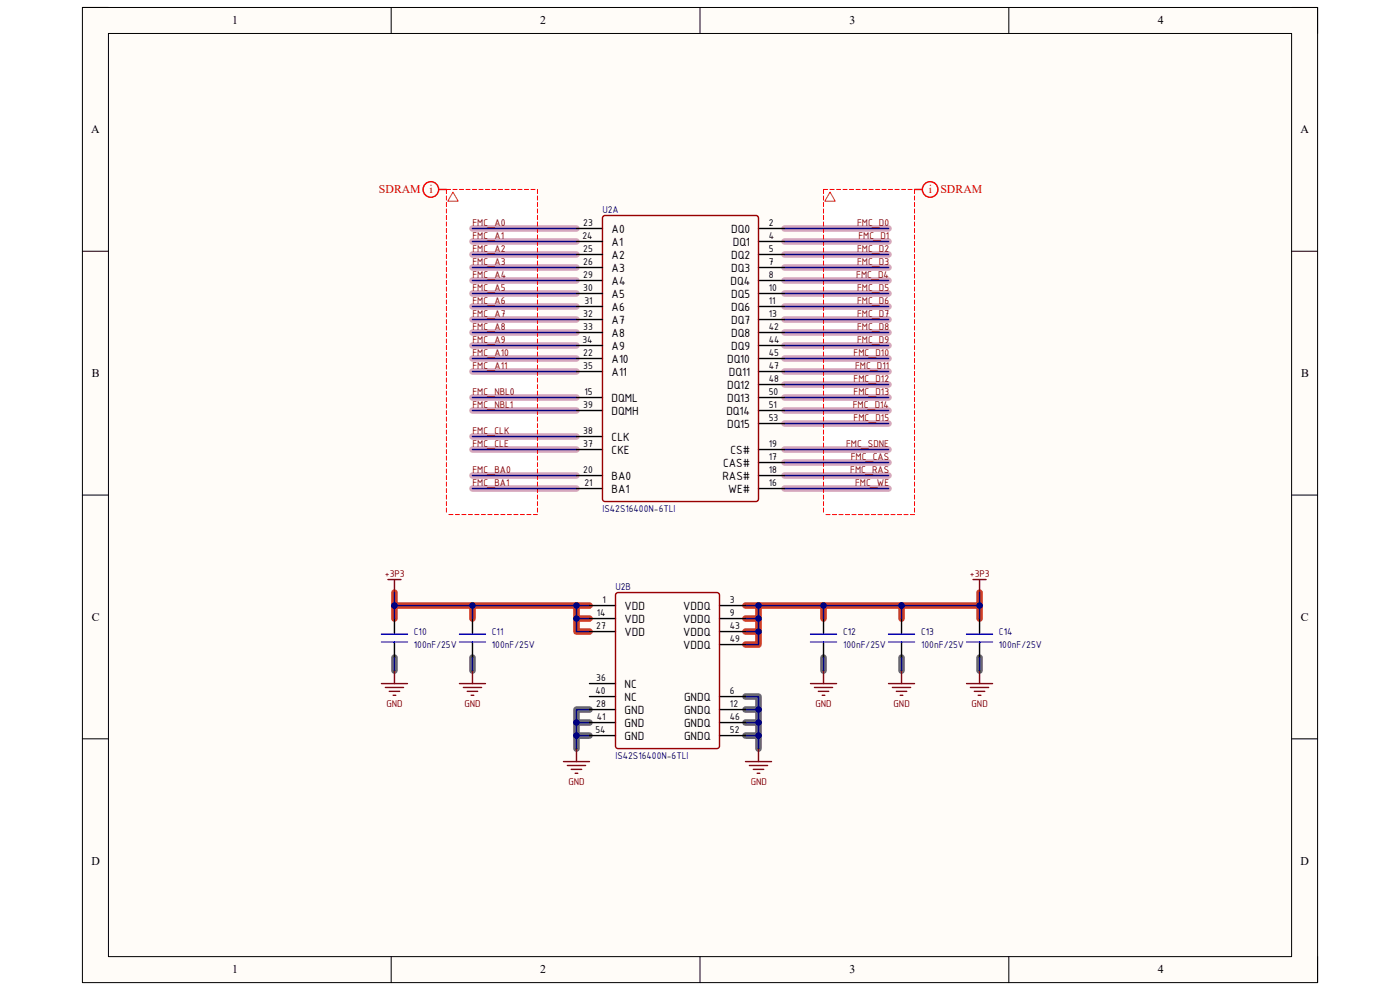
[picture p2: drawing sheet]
<svg xmlns="http://www.w3.org/2000/svg" width="297mm" height="210mm" viewBox="0 0 297 210" stroke-linecap="round" stroke-linejoin="round" font-family="sans-serif">
<path d="M17.5 1.6h262v206.8h-262z" fill-rule="evenodd" fill="#fffcf8"/>
<path d="M17.5 1.6h262v206.8h-262z" fill="none" stroke="#000" stroke-width=".21"/>
<path d="M23 7.1h251v195.8h-251z" fill-rule="evenodd" fill="#fffcf8"/>
<g fill="none" stroke="#000" stroke-width=".21">
<path d="M17.5 1.6h5.5M23 7.1h251v195.8h-251zM83 1.6v5.5M148.5 1.6v5.5M214 1.6v5.5M274 1.6h5.5v5.5M17.5 53.3h5.5M274 53.3h5.5M17.5 105h5.5M274 105h5.5M17.5 156.7h5.5M274 156.7h5.5"/>
<path d="M83 202.9v5.5M148.5 202.9v5.5M214 202.9v5.5M279.5 202.9v5.5"/>
</g>
<g fill="#fff">
<path d="M94.7 40.2h19.3v69h-19.3z" fill-rule="evenodd"/>
<path d="M174.7 40.2h19.3v69h-19.3z" fill-rule="evenodd"/>
</g>
<g fill="none" stroke="#d5a6bd" stroke-width="1.4">
<path d="M100.2 48.5h22.1M100.2 51.2h22.1M100.2 54h22.1M100.2 56.7h22.1M100.2 59.5h22.1M166.4 48.5h22.1M166.4 51.2h22.1M166.4 54h22.1M166.4 56.7h22.1M166.4 59.5h22.1M100.2 62.3h22.1M100.2 65h22.1"/>
<path d="M100.2 67.8h22.1M100.2 70.5h22.1M100.2 73.3h22.1M100.2 76.1h22.1M100.2 78.8h22.1M166.4 62.3h22.1M166.4 65h22.1M166.4 67.8h22.1M166.4 70.5h22.1M166.4 73.3h22.1M166.4 76.1h22.1M166.4 78.8h22.1"/>
<path d="M100.2 84.3h22.1M100.2 87.1h22.1M100.2 92.6h22.1M100.2 95.4h22.1M166.4 84.3h22.1M166.4 87.1h22.1M166.4 95.4h22.1M166.4 81.6h22.1M166.4 89.9h22.1M166.4 98.1h22.1M100.2 100.9h22.1M100.2 103.6h22.1"/>
<path d="M166.4 100.9h22.1M166.4 103.6h22.1"/>
</g>
<g fill="none" stroke="#cc4125" stroke-width="1.4">
<path d="M83.7 128.5h41.4M83.7 125.7v5.5M100.2 128.5v2.7M122.3 128.5v2.7h2.8M122.3 131.2v2.8h2.8M158.2 128.5h33.1M158.2 131.2h2.7M160.9 128.5v5.5h-2.7M160.9 134v2.7h-2.7M174.7 128.5v2.7M191.3 128.5v2.7M207.8 125.7v2.8h-16.5"/>
<path d="M207.8 128.5v2.7"/>
</g>
<path d="M83.7 139.5v2.8M100.2 139.5v2.8M174.7 139.5v2.8M191.3 139.5v2.8M207.8 139.5v2.8M122.3 153.3h2.8M122.3 156h2.8M125.1 150.5h-2.8v8.3M158.2 147.8h2.7v11M158.2 153.3h2.7M158.2 156h2.7M158.2 150.5h2.7" fill="none" stroke="#666" stroke-width="1.4"/>
<path d="M83.7 131.2v3.3M83.7 136.2v3.3M100.2 131.2v3.3M100.2 136.2v3.3M174.7 131.2v3.3M174.7 136.2v3.3M191.3 131.2v3.3M191.3 136.2v3.3M207.8 131.2v3.3M207.8 136.2v3.3" fill="none" stroke="#000" stroke-width=".3"/>
<path d="M80.9 134.5h5.5M80.9 136.2h5.5M97.5 134.5h5.5M97.5 136.2h5.5M171.9 134.5h5.6M171.9 136.2h5.6M188.5 134.5h5.5M188.5 136.2h5.5M205.1 134.5h5.5M205.1 136.2h5.5" fill="none" stroke="#00f" stroke-width=".3"/>
<g fill="none" stroke="#800000" stroke-width=".3">
<path d="M82.3 122.9h2.8M83.7 122.9v2.8M206.4 122.9h2.8M207.8 122.9v2.8M80.9 145h5.5M81.8 145.8h3.8M82.6 146.7h2.2M83.4 147.5h.6M83.7 142.3v2.7M97.5 145h5.5M98.3 145.8h3.9M99.1 146.7h2.2"/>
<path d="M100 147.5h.5M100.2 142.3v2.7M122.3 158.8v2.8M160.9 158.8v2.8M171.9 145h5.6M172.8 145.8h3.8M173.6 146.7h2.2M174.4 147.5h.6M174.7 142.3v2.7M188.5 145h5.5M189.3 145.8h3.9M190.2 146.7h2.2"/>
<path d="M191 147.5h.5M191.3 142.3v2.7M205.1 145h5.5M205.9 145.8h3.8M206.7 146.7h2.2M207.5 147.5h.6M207.8 142.3v2.7M119.5 161.6h5.6M120.4 162.4h3.8M121.2 163.2h2.2M122 164h.6M158.2 161.6h5.5"/>
<path d="M159 162.4h3.8M159.8 163.2h2.2M160.6 164h.6"/>
</g>
<g fill="none" stroke="#f00" stroke-width=".21">
<path d="M94.7 41.6v.8M94.7 43v.8M94.7 44.3v.9M94.7 45.7v.9M94.7 47.1v.9M94.7 48.5v.8M94.7 49.9v.8M94.7 51.2v.9M94.7 52.6v.9M94.7 54v.8M94.7 55.4v.8M94.7 56.7v.9"/>
<path d="M94.7 58.1v.9M94.7 59.5v.9M95.6 40.2h-.9v.9M96.1 40.2h.9M97.5 40.2h.8M98.9 40.2h.8M100.2 40.2h.9M101.6 40.2h.9M103 40.2h.9M104.4 40.2h.8M105.7 40.2h.9M107.1 40.2h.9"/>
<path d="M108.5 40.2h.9M109.9 40.2h.8M111.3 40.2h.8M112.6 40.2h.9M114 40.2v.9M114 41.6v.8M114 43v.8M114 44.3v.9M114 45.7v.9M114 47.1v.9M114 48.5v.8M114 49.9v.8"/>
<path d="M114 51.2v.9M114 52.6v.9M114 54v.8M114 55.4v.8M114 56.7v.9M114 58.1v.9M114 59.5v.9M174.7 41.6v.8M174.7 43v.8M174.7 44.3v.9M174.7 45.7v.9M174.7 47.1v.9"/>
<path d="M174.7 48.5v.8M174.7 49.9v.8M174.7 51.2v.9M174.7 52.6v.9M174.7 54v.9M174.7 55.4v.8M174.7 56.7v.9M174.7 58.1v.9M174.7 59.5v.9M175.6 40.2h-.9v.9M176.1 40.2h.9M177.5 40.2h.8"/>
<path d="M178.8 40.2h.9M180.2 40.2h.9M181.6 40.2h.9M183 40.2h.8M184.4 40.2h.8M185.7 40.2h.9M187.1 40.2h.9M188.5 40.2h.9M189.9 40.2h.8M191.3 40.2h.8M192.6 40.2h.9M194 40.2v.9"/>
<path d="M194 41.6v.8M194 43v.8M194 44.3v.9M194 45.7v.9M194 47.1v.9M194 48.5v.8M194 49.9v.8M194 51.2v.9M194 52.6v.9M194 54v.9M194 55.4v.8M194 56.7v.9"/>
<path d="M194 58.1v.9M194 59.5v.9M94.7 60.9v.8M94.7 62.3v.8M94.7 63.6v.9M94.7 65v.9M94.7 66.4v.9M94.7 67.8v.8M94.7 69.2v.8M94.7 70.5v.9M94.7 71.9v.9M94.7 73.3v.9"/>
<path d="M94.7 74.7v.8M94.7 76.1v.8M94.7 77.4v.9M94.7 78.8v.9M114 60.9v.8M114 62.3v.8M114 63.6v.9M114 65v.9M114 66.4v.9M114 67.8v.8M114 69.2v.8M114 70.5v.9"/>
<path d="M114 71.9v.9M114 73.3v.9M114 74.7v.8M114 76.1v.8M114 77.4v.9M114 78.8v.9M174.7 60.9v.8M174.7 62.3v.8M174.7 63.6v.9M174.7 65v.9M174.7 66.4v.9M174.7 67.8v.8"/>
<path d="M174.7 69.2v.8M174.7 70.5v.9M174.7 71.9v.9M174.7 73.3v.9M174.7 74.7v.8M174.7 76.1v.8M174.7 77.4v.9M174.7 78.8v.9M194 60.9v.8M194 62.3v.8M194 63.6v.9M194 65v.9"/>
<path d="M194 66.4v.9M194 67.8v.8M194 69.2v.8M194 70.5v.9M194 71.9v.9M194 73.3v.9M194 74.7v.8M194 76.1v.8M194 77.4v.9M194 78.8v.9M94.7 80.2v.9M94.7 81.6v.8"/>
<path d="M94.7 83v.8M94.7 84.3v.9M94.7 85.7v.9M94.7 87.1v.8M94.7 88.5v.8M94.7 89.8v.9M94.7 91.2v.9M94.7 92.6v.9M94.7 94v.8M94.7 95.4v.8M94.7 96.7v.9M94.7 98.1v.9"/>
<path d="M94.7 99.5v.9M114 80.2v.9M114 81.6v.8M114 83v.8M114 84.3v.9M114 85.7v.9M114 87.1v.8M114 88.5v.8M114 89.8v.9M114 91.2v.9M114 92.6v.9M114 94v.8"/>
<path d="M114 95.4v.8M114 96.7v.9M114 98.1v.9M114 99.5v.9M174.7 80.2v.9M174.7 81.6v.8M174.7 83v.8M174.7 84.3v.9M174.7 85.7v.9M174.7 87.1v.8M174.7 88.5v.8M174.7 89.9v.8"/>
<path d="M174.7 91.2v.9M174.7 92.6v.9M174.7 94v.8M174.7 95.4v.8M174.7 96.7v.9M174.7 98.1v.9M174.7 99.5v.9M194 80.2v.9M194 81.6v.8M194 83v.8M194 84.3v.9M194 85.7v.9"/>
<path d="M194 87.1v.8M194 88.5v.8M194 89.9v.8M194 91.2v.9M194 92.6v.9M194 94v.8M194 95.4v.8M194 96.7v.9M194 98.1v.9M194 99.5v.9M94.7 100.9v.8M94.7 102.3v.8"/>
<path d="M94.7 103.6v.9M94.7 105v.9M94.7 106.4v.9M94.7 107.8v.8M95.2 109.2h.9M96.6 109.2h.9M98 109.2h.9M99.4 109.2h.8M100.8 109.2h.8M102.1 109.2h.9M103.5 109.2h.9M104.9 109.2h.8"/>
<path d="M106.3 109.2h.8M107.6 109.2h.9M109 109.2h.9M110.4 109.2h.9M111.8 109.2h.8M113.2 109.2h.8M114 100.9v.8M114 102.3v.8M114 103.6v.9M114 105v.9M114 106.4v.9M114 107.8v.8"/>
<path d="M174.7 100.9v.8M174.7 102.3v.8M174.7 103.6v.9M174.7 105v.9M174.7 106.4v.9M174.7 107.8v.8M175.2 109.2h.9M176.6 109.2h.9M178 109.2h.8M179.4 109.2h.8M180.7 109.2h.9M182.1 109.2h.9"/>
<path d="M183.5 109.2h.9M184.9 109.2h.8M186.3 109.2h.8M187.6 109.2h.9M189 109.2h.9M190.4 109.2h.9M191.8 109.2h.8M193.2 109.2h.8M194 100.9v.8M194 102.3v.8M194 103.6v.9M194 105v.9"/>
<path d="M194 106.4v.9M194 107.8v.8"/>
</g>
<path d="M96.1 40.8l1.1 1.9h-2.2zM176.1 40.7l1.1 2h-2.2z" fill="none" stroke="#f33" stroke-width=".21"/>
<g fill="none" stroke="#f00" stroke-width=".3">
<path d="M93.1 40.2h1.6M194 40.2h1.7"/>
<circle cx="91.4" cy="40.2" r="1.66"/>
<circle cx="197.3" cy="40.2" r="1.66"/>
</g>
<g fill="none" stroke="#000080" stroke-width=".3">
<path d="M100.2 48.5h22.1M100.2 51.2h22.1M100.2 54h22.1M100.2 56.7h22.1M100.2 59.5h22.1M166.4 48.5h22.1M166.4 51.2h22.1M166.4 54h22.1M166.4 56.7h22.1M166.4 59.5h22.1M100.2 62.3h22.1M100.2 65h22.1"/>
<path d="M100.2 67.8h22.1M100.2 70.5h22.1M100.2 73.3h22.1M100.2 76.1h22.1M100.2 78.8h22.1M166.4 62.3h22.1M166.4 65h22.1M166.4 67.8h22.1M166.4 70.5h22.1M166.4 73.3h22.1M166.4 76.1h22.1M166.4 78.8h22.1"/>
<path d="M100.2 84.3h22.1M100.2 87.1h22.1M100.2 92.6h22.1M100.2 95.4h22.1M166.4 84.3h22.1M166.4 87.1h22.1M166.4 95.4h22.1M166.4 81.6h22.1M166.4 89.9h22.1M166.4 98.1h22.1M100.2 100.9h22.1M100.2 103.6h22.1"/>
<path d="M166.4 100.9h22.1M166.4 103.6h22.1M83.7 128.5v2.7"/>
</g>
<circle cx="83.7" cy="128.5" r=".55" fill="#000080"/>
<circle cx="83.7" cy="128.5" r=".55" fill="none" stroke="#000080" stroke-width=".21"/>
<path d="M83.7 128.5h41.4" fill="none" stroke="#000080" stroke-width=".3"/>
<circle cx="83.7" cy="128.5" r=".55" fill="#000080"/>
<circle cx="83.7" cy="128.5" r=".55" fill="none" stroke="#000080" stroke-width=".21"/>
<circle cx="100.2" cy="128.5" r=".55" fill="#000080"/>
<circle cx="100.2" cy="128.5" r=".55" fill="none" stroke="#000080" stroke-width=".21"/>
<circle cx="122.3" cy="128.5" r=".55" fill="#000080"/>
<circle cx="122.3" cy="128.5" r=".55" fill="none" stroke="#000080" stroke-width=".21"/>
<path d="M122.3 128.5v2.7h2.8" fill="none" stroke="#000080" stroke-width=".3"/>
<circle cx="122.3" cy="131.2" r=".55" fill="#000080"/>
<circle cx="122.3" cy="131.2" r=".55" fill="none" stroke="#000080" stroke-width=".21"/>
<circle cx="122.3" cy="128.5" r=".55" fill="#000080"/>
<circle cx="122.3" cy="128.5" r=".55" fill="none" stroke="#000080" stroke-width=".21"/>
<path d="M122.3 131.2v2.8h2.8" fill="none" stroke="#000080" stroke-width=".3"/>
<circle cx="122.3" cy="131.2" r=".55" fill="#000080"/>
<circle cx="122.3" cy="131.2" r=".55" fill="none" stroke="#000080" stroke-width=".21"/>
<path d="M83.7 125.7v2.8M83.7 139.5v2.8" fill="none" stroke="#000080" stroke-width=".3"/>
<circle cx="83.7" cy="128.5" r=".55" fill="#000080"/>
<circle cx="83.7" cy="128.5" r=".55" fill="none" stroke="#000080" stroke-width=".21"/>
<path d="M100.2 128.5v2.7M100.2 139.5v2.8" fill="none" stroke="#000080" stroke-width=".3"/>
<circle cx="100.2" cy="128.5" r=".55" fill="#000080"/>
<circle cx="100.2" cy="128.5" r=".55" fill="none" stroke="#000080" stroke-width=".21"/>
<path d="M125.1 150.5h-2.8v8.3" fill="none" stroke="#000080" stroke-width=".3"/>
<circle cx="122.3" cy="156" r=".55" fill="#000080"/>
<circle cx="122.3" cy="156" r=".55" fill="none" stroke="#000080" stroke-width=".21"/>
<circle cx="122.3" cy="153.3" r=".55" fill="#000080"/>
<circle cx="122.3" cy="153.3" r=".55" fill="none" stroke="#000080" stroke-width=".21"/>
<path d="M122.3 153.3h2.8" fill="none" stroke="#000080" stroke-width=".3"/>
<circle cx="122.3" cy="153.3" r=".55" fill="#000080"/>
<circle cx="122.3" cy="153.3" r=".55" fill="none" stroke="#000080" stroke-width=".21"/>
<path d="M122.3 156h2.8" fill="none" stroke="#000080" stroke-width=".3"/>
<circle cx="122.3" cy="156" r=".55" fill="#000080"/>
<circle cx="122.3" cy="156" r=".55" fill="none" stroke="#000080" stroke-width=".21"/>
<path d="M191.3 128.5v2.7" fill="none" stroke="#000080" stroke-width=".3"/>
<circle cx="191.3" cy="128.5" r=".55" fill="#000080"/>
<circle cx="191.3" cy="128.5" r=".55" fill="none" stroke="#000080" stroke-width=".21"/>
<path d="M191.3 139.5v2.8M207.8 125.7v2.8h-16.5" fill="none" stroke="#000080" stroke-width=".3"/>
<circle cx="207.8" cy="128.5" r=".55" fill="#000080"/>
<circle cx="207.8" cy="128.5" r=".55" fill="none" stroke="#000080" stroke-width=".21"/>
<circle cx="191.3" cy="128.5" r=".55" fill="#000080"/>
<circle cx="191.3" cy="128.5" r=".55" fill="none" stroke="#000080" stroke-width=".21"/>
<path d="M158.2 128.5h33.1M207.8 139.5v2.8" fill="none" stroke="#000080" stroke-width=".3"/>
<circle cx="191.3" cy="128.5" r=".55" fill="#000080"/>
<circle cx="191.3" cy="128.5" r=".55" fill="none" stroke="#000080" stroke-width=".21"/>
<circle cx="174.7" cy="128.5" r=".55" fill="#000080"/>
<circle cx="174.7" cy="128.5" r=".55" fill="none" stroke="#000080" stroke-width=".21"/>
<circle cx="160.9" cy="128.5" r=".55" fill="#000080"/>
<circle cx="160.9" cy="128.5" r=".55" fill="none" stroke="#000080" stroke-width=".21"/>
<path d="M207.8 128.5v2.7" fill="none" stroke="#000080" stroke-width=".3"/>
<circle cx="207.8" cy="128.5" r=".55" fill="#000080"/>
<circle cx="207.8" cy="128.5" r=".55" fill="none" stroke="#000080" stroke-width=".21"/>
<path d="M160.9 128.5v5.5h-2.7" fill="none" stroke="#000080" stroke-width=".3"/>
<circle cx="160.9" cy="134" r=".55" fill="#000080"/>
<circle cx="160.9" cy="134" r=".55" fill="none" stroke="#000080" stroke-width=".21"/>
<circle cx="160.9" cy="131.2" r=".55" fill="#000080"/>
<circle cx="160.9" cy="131.2" r=".55" fill="none" stroke="#000080" stroke-width=".21"/>
<circle cx="160.9" cy="128.5" r=".55" fill="#000080"/>
<circle cx="160.9" cy="128.5" r=".55" fill="none" stroke="#000080" stroke-width=".21"/>
<path d="M158.2 131.2h2.7" fill="none" stroke="#000080" stroke-width=".3"/>
<circle cx="160.9" cy="131.2" r=".55" fill="#000080"/>
<circle cx="160.9" cy="131.2" r=".55" fill="none" stroke="#000080" stroke-width=".21"/>
<path d="M160.9 134v2.7h-2.7" fill="none" stroke="#000080" stroke-width=".3"/>
<circle cx="160.9" cy="134" r=".55" fill="#000080"/>
<circle cx="160.9" cy="134" r=".55" fill="none" stroke="#000080" stroke-width=".21"/>
<path d="M174.7 128.5v2.7" fill="none" stroke="#000080" stroke-width=".3"/>
<circle cx="174.7" cy="128.5" r=".55" fill="#000080"/>
<circle cx="174.7" cy="128.5" r=".55" fill="none" stroke="#000080" stroke-width=".21"/>
<path d="M174.7 139.5v2.8M158.2 147.8h2.7v11" fill="none" stroke="#000080" stroke-width=".3"/>
<circle cx="160.9" cy="156" r=".55" fill="#000080"/>
<circle cx="160.9" cy="156" r=".55" fill="none" stroke="#000080" stroke-width=".21"/>
<circle cx="160.9" cy="153.3" r=".55" fill="#000080"/>
<circle cx="160.9" cy="153.3" r=".55" fill="none" stroke="#000080" stroke-width=".21"/>
<circle cx="160.9" cy="150.5" r=".55" fill="#000080"/>
<circle cx="160.9" cy="150.5" r=".55" fill="none" stroke="#000080" stroke-width=".21"/>
<path d="M158.2 150.5h2.7" fill="none" stroke="#000080" stroke-width=".3"/>
<circle cx="160.9" cy="150.5" r=".55" fill="#000080"/>
<circle cx="160.9" cy="150.5" r=".55" fill="none" stroke="#000080" stroke-width=".21"/>
<path d="M158.2 153.3h2.7" fill="none" stroke="#000080" stroke-width=".3"/>
<circle cx="160.9" cy="153.3" r=".55" fill="#000080"/>
<circle cx="160.9" cy="153.3" r=".55" fill="none" stroke="#000080" stroke-width=".21"/>
<path d="M158.2 156h2.7" fill="none" stroke="#000080" stroke-width=".3"/>
<circle cx="160.9" cy="156" r=".55" fill="#000080"/>
<circle cx="160.9" cy="156" r=".55" fill="none" stroke="#000080" stroke-width=".21"/>
<g fill="none" stroke="#000" stroke-width=".3">
<path d="M122.3 59.5h5.5M122.3 48.5h5.5M122.3 54h5.5M122.3 51.2h5.5M122.3 56.7h5.5M160.9 59.5h5.5M160.9 48.5h5.5M160.9 54h5.5M160.9 51.2h5.5M160.9 56.7h5.5M122.3 76.1h5.5M122.3 70.5h5.5"/>
<path d="M122.3 78.8h5.5M122.3 73.3h5.5M122.3 65h5.5M122.3 62.3h5.5M122.3 67.8h5.5M160.9 76.1h5.5M160.9 70.5h5.5M160.9 78.8h5.5M160.9 73.3h5.5M160.9 65h5.5M160.9 62.3h5.5M160.9 67.8h5.5"/>
<path d="M122.3 87.1h5.5M122.3 84.3h5.5M122.3 92.6h5.5M122.3 95.4h5.5M160.9 87.1h5.5M160.9 81.6h5.5M160.9 89.8h5.5M160.9 84.3h5.5M160.9 95.4h5.5M160.9 98.1h5.5M122.3 100.9h5.5M122.3 103.6h5.5"/>
<path d="M160.9 100.9h5.5M160.9 103.6h5.5M125.1 128.5h5.5M125.1 131.2h5.5M125.1 134h5.5M152.6 128.5h5.6M152.6 131.2h5.6M152.6 136.7h5.6M152.6 134h5.6M125.1 150.5h5.5M125.1 153.3h5.5M125.1 147.8h5.5"/>
<path d="M125.1 156h5.5M125.1 145h5.5M152.6 150.5h5.6M152.6 153.3h5.6M152.6 147.8h5.6M152.6 156h5.6"/>
</g>
<path d="M127.9 46l.5-.3h32l.4 .3 .1 59.8-.3 .5-32.2 .1-.5-.3zM130.8 125.8l21.3-.1 .5 .3v32.3l-.2 .4-21.3 .1-.4-.3-.1-32.2z" fill="none" stroke="#980000" stroke-width=".3"/>
<g font-size="2.7">
<text x="129.8" y="49.4">A0</text>
<text x="129.8" y="52.2">A1</text>
<text x="155.2" y="49.4">DQ0</text>
<text x="155.5" y="52.2">DQ1</text>
<text x="129.8" y="54.9">A2</text>
<text x="129.8" y="57.7">A3</text>
<text x="155.2" y="54.9">DQ2</text>
<text x="155.2" y="57.7">DQ3</text>
<text x="129.8" y="60.5">A4</text>
<text x="129.8" y="63.2">A5</text>
<text x="129.8" y="66">A6</text>
<text x="155" y="60.5">DQ4</text>
<text x="155.2" y="66">DQ6</text>
<text x="155.2" y="63.2">DQ5</text>
<text x="129.8" y="68.7">A7</text>
<text x="129.8" y="71.5">A8</text>
<text x="155.2" y="71.5">DQ8</text>
<text x="155.2" y="68.7">DQ7</text>
<text x="129.8" y="77">A10</text>
<text x="129.8" y="74.3">A9</text>
<text x="154.3" y="77">DQ10</text>
<text x="155.2" y="74.3">DQ9</text>
<text x="129.8" y="79.8">A11</text>
<text x="154.3" y="82.5">DQ12</text>
<text x="154.6" y="79.8">DQ11</text>
<text x="129.8" y="88">DQMH</text>
<text x="129.8" y="85.3">DQML</text>
<text x="154.1" y="88">DQ14</text>
<text x="154.3" y="85.3">DQ13</text>
<text x="129.8" y="93.6">CLK</text>
<text x="154.3" y="90.8">DQ15</text>
<text x="129.8" y="96.3">CKE</text>
<text x="129.8" y="101.8">BA0</text>
<text x="153.2" y="101.8">RAS#</text>
<text x="153.4" y="99.1">CAS#</text>
<text x="155" y="96.3">CS#</text>
<text x="129.8" y="104.6">BA1</text>
<text x="154.5" y="104.6">WE#</text>
<text x="132.5" y="129.4">VDD</text>
<text x="144.9" y="129.4">VDDQ</text>
<text x="132.5" y="132.2">VDD</text>
<text x="132.5" y="134.9">VDD</text>
<text x="144.9" y="132.2">VDDQ</text>
<text x="144.9" y="137.7">VDDQ</text>
<text x="144.9" y="134.9">VDDQ</text>
<text x="132.5" y="148.7">NC</text>
<text x="132.5" y="146">NC</text>
<text x="145.1" y="148.7">GNDQ</text>
<text x="132.5" y="151.5">GND</text>
<text x="132.5" y="154.2">GND</text>
<text x="145.1" y="151.5">GNDQ</text>
<text x="145.1" y="154.2">GNDQ</text>
<text x="132.5" y="157">GND</text>
<text x="145.1" y="157">GNDQ</text>
</g>
<g font-size="2.5">
<text x="49.3" y="5.2">1</text>
<text x="114.6" y="5.2">2</text>
<text x="180.2" y="5.2">3</text>
<text x="245.6" y="5.2">4</text>
<text x="19.3" y="28.3">A</text>
<text x="275.9" y="28.3">A</text>
<text x="19.5" y="80">B</text>
<text x="276" y="80">B</text>
<text x="19.5" y="131.7">C</text>
<text x="276" y="131.7">C</text>
<text x="19.4" y="183.4">D</text>
<text x="275.9" y="183.4">D</text>
<text x="49.3" y="206.5">1</text>
<text x="114.6" y="206.5">2</text>
<text x="180.2" y="206.5">3</text>
<text x="245.6" y="206.5">4</text>
</g>
<g font-size="2.5" fill="#f00">
<text x="80.4" y="41">SDRAM</text>
<text x="91.1" y="41">i</text>
<text x="197" y="41">i</text>
<text x="199.5" y="41">SDRAM</text>
</g>
<g font-size="2.2" fill="#800000">
<text x="100.2" y="47.9">FMC_A0</text>
<text x="181.8" y="47.9">FMC_D0</text>
<text x="100.2" y="50.6">FMC_A1</text>
<text x="100.2" y="53.4">FMC_A2</text>
<text x="181.8" y="53.4">FMC_D2</text>
<text x="182.1" y="50.6">FMC_D1</text>
<text x="100.2" y="56.1">FMC_A3</text>
<text x="100.2" y="58.9">FMC_A4</text>
<text x="181.7" y="58.9">FMC_D4</text>
<text x="181.8" y="56.1">FMC_D3</text>
<text x="100.2" y="61.7">FMC_A5</text>
<text x="100.2" y="64.4">FMC_A6</text>
<text x="181.8" y="61.7">FMC_D5</text>
<text x="181.8" y="64.4">FMC_D6</text>
<text x="100.2" y="67.2">FMC_A7</text>
<text x="100.2" y="69.9">FMC_A8</text>
<text x="181.8" y="67.2">FMC_D7</text>
<text x="181.8" y="69.9">FMC_D8</text>
<text x="100.2" y="72.7">FMC_A9</text>
<text x="100.2" y="75.4">FMC_A10</text>
<text x="181.1" y="75.4">FMC_D10</text>
<text x="181.8" y="72.7">FMC_D9</text>
<text x="100.2" y="78.2">FMC_A11</text>
<text x="100.2" y="83.7">FMC_NBL0</text>
<text x="181.1" y="81">FMC_D12</text>
<text x="181.1" y="83.7">FMC_D13</text>
<text x="181.4" y="78.2">FMC_D11</text>
<text x="100.2" y="86.5">FMC_NBL1</text>
<text x="180.9" y="86.5">FMC_D14</text>
<text x="181.1" y="89.2">FMC_D15</text>
<text x="100.2" y="92">FMC_CLK</text>
<text x="100.2" y="94.7">FMC_CLE</text>
<text x="179.5" y="94.7">FMC_SDNE</text>
<text x="100.2" y="100.3">FMC_BA0</text>
<text x="180.4" y="100.3">FMC_RAS</text>
<text x="180.5" y="97.5">FMC_CAS</text>
<text x="100.2" y="103">FMC_BA1</text>
<text x="181.4" y="103">FMC_WE</text>
<text x="81.7" y="122.3">+3P3</text>
<text x="205.8" y="122.3">+3P3</text>
<text x="82" y="149.9">GND</text>
<text x="98.6" y="149.9">GND</text>
<text x="173" y="149.9">GND</text>
<text x="189.6" y="149.9">GND</text>
<text x="206.1" y="149.9">GND</text>
<text x="120.6" y="166.5">GND</text>
<text x="159.3" y="166.5">GND</text>
</g>
<g font-size="2.2">
<text x="123.7" y="47.9">23</text>
<text x="163.1" y="47.9">2</text>
<text x="123.6" y="50.6">24</text>
<text x="123.7" y="53.4">25</text>
<text x="163.1" y="53.4">5</text>
<text x="163.1" y="50.6">4</text>
<text x="123.7" y="58.9">29</text>
<text x="123.7" y="56.1">26</text>
<text x="163.1" y="58.9">8</text>
<text x="163.1" y="56.1">7</text>
<text x="123.7" y="61.7">30</text>
<text x="124" y="64.4">31</text>
<text x="163.1" y="64.4">11</text>
<text x="163.1" y="61.7">10</text>
<text x="123.7" y="67.2">32</text>
<text x="123.7" y="69.9">33</text>
<text x="163.1" y="69.9">42</text>
<text x="163.1" y="67.2">13</text>
<text x="123.6" y="72.7">34</text>
<text x="123.7" y="75.4">22</text>
<text x="163.1" y="75.4">45</text>
<text x="163.1" y="72.7">44</text>
<text x="123.7" y="78.2">35</text>
<text x="124" y="83.7">15</text>
<text x="163.1" y="81">48</text>
<text x="163.1" y="83.7">50</text>
<text x="163.1" y="78.2">47</text>
<text x="123.7" y="86.5">39</text>
<text x="163.1" y="86.5">51</text>
<text x="163.1" y="89.2">53</text>
<text x="123.7" y="92">38</text>
<text x="123.7" y="94.7">37</text>
<text x="163.1" y="94.7">19</text>
<text x="123.7" y="100.3">20</text>
<text x="163.1" y="97.5">17</text>
<text x="163.1" y="100.3">18</text>
<text x="124" y="103">21</text>
<text x="163.1" y="103">16</text>
<text x="126.6" y="130.6">14</text>
<text x="127.8" y="127.8">1</text>
<text x="154.9" y="127.8">3</text>
<text x="154.9" y="130.6">9</text>
<text x="126.5" y="133.4">27</text>
<text x="154.9" y="136.1">49</text>
<text x="154.9" y="133.4">43</text>
<text x="126.3" y="147.2">40</text>
<text x="126.5" y="149.9">28</text>
<text x="126.5" y="144.4">36</text>
<text x="154.9" y="147.2">6</text>
<text x="154.9" y="149.9">12</text>
<text x="126.3" y="155.4">54</text>
<text x="126.6" y="152.7">41</text>
<text x="154.9" y="155.4">52</text>
<text x="154.9" y="152.7">46</text>
</g>
<g font-size="2.2" fill="#000080">
<text x="127.8" y="45.1">U2A</text>
<text x="127.8" y="108.5">IS42S16400N-6TLI</text>
<text x="130.6" y="125.1">U2B</text>
<text x="87.8" y="134.7">C10</text>
<text x="87.8" y="137.5">100nF/25V</text>
<text x="104.4" y="134.7">C11</text>
<text x="104.4" y="137.5">100nF/25V</text>
<text x="178.9" y="134.7">C12</text>
<text x="178.9" y="137.5">100nF/25V</text>
<text x="195.4" y="134.7">C13</text>
<text x="195.4" y="137.5">100nF/25V</text>
<text x="211.9" y="134.7">C14</text>
<text x="211.9" y="137.5">100nF/25V</text>
<text x="130.6" y="161">IS42S16400N-6TLI</text>
</g>
</svg>
